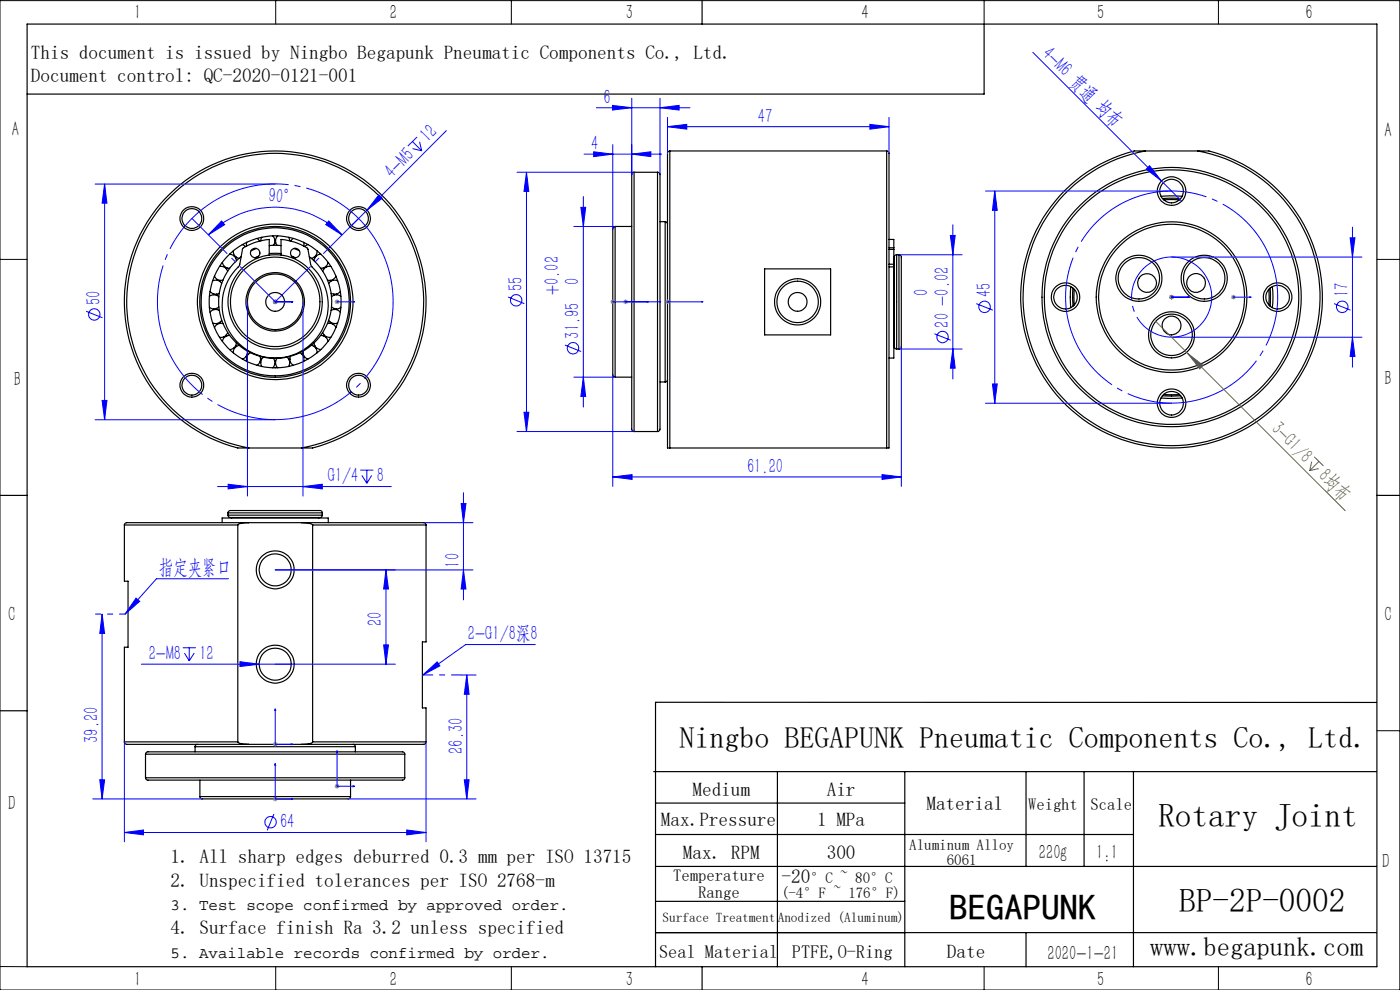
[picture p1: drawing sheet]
<svg xmlns="http://www.w3.org/2000/svg" width="297mm" height="210mm" viewBox="0 0 297 210" stroke-linecap="round" stroke-linejoin="round" font-family="sans-serif">
<g fill="none" stroke="#000" stroke-width=".25">
<path d="M5.8 5.1h286.3v200h-286.3zM148.9 .1v5M208.8 5.1v14.9h-203M134.5 36.5l-.3 .1-.2 .3v54.2l.2 .3 .3 .1M134.5 36.5v55M134.5 36.5h5M139.5 36.5l.3 .1 .2 .4v54l-.2 .4-.3 .1M139.5 36.5v55M142.1 32l-.4 .2-.1 .2v62.6h.5M142.1 32v63M142.1 32h46M188.1 32l.4 .2 .1 .2v62.6h-.5"/>
<path d="M188.1 32v63M243 32a31.5 31.5 0 0 0-20.8 48.4 31.5 31.5 0 0 0 52.7 0 31.5 31.5 0 0 0-20.8-48.4M243 32a9.4 9.4 0 0 0-5.3 .9 32 32 0 0 0-14.3 50.1 32 32 0 0 0 52-2.6 32 32 0 0 0-19.1-48.4h-2.2M243 32h11.1M45.1 59.6l.2-.1a1.41 1.41 0 0 1 1.7 .6M45.5 58.6a1.58 1.58 0 0 0 1.8 .8M46.1 59.3v.2M46.6 56.5h.2a1.44 1.44 0 0 1 1.5 1M46.6 59.5v.1M46.7 59.5l-.1 .2M47.2 55.7v.1a1.41 1.41 0 0 0 1.5 1.1M47.7 56.5l-.1 .1"/>
<path d="M48.1 56.8l-.2 .2M48.2 56.8l-.2 .2M48.7 53.9h.2a1.47 1.47 0 0 1 1.2 1.4M49.5 53.2v.1a1.56 1.56 0 0 0 1.2 1.5M49.7 54.2l-.1 .1M50.1 54.5l-.1 .2M50.2 54.6l-.2 .1M51.2 54.5a12 12 0 0 0-1.7 17.6 12 12 0 0 0 17.7 0 12 12 0 0 0-1.6-17.6M51.4 51.9l.7 .4M52.4 51.4l-.1 .8M54.4 52.7l-1.1 .5M54.5 50.6l.6 .5"/>
<path d="M54.9 54.4l-.8 .3M55.6 50.3l-.3 .8M57.1 54.1v-3.3a11.5 11.5 0 0 0-5.6 1.9l-.7 3.5a11.3 11.3 0 0 0-1 15.9 11.3 11.3 0 0 0 15.9 1 11.3 11.3 0 0 0 1.1-15.8l-.9-1.1-.6-3.5a11.7 11.7 0 0 0-5.7-1.9v3.3M57.1 52.1h2.5M57.1 53.8h2.5M57.9 50.1l.3 .4 .1 .6-.3 .9M58.2 51.5h.3M58.3 51.4h.2M58.3 50.9h.2M58.9 50.1a1.48 1.48 0 0 0-.1 1.9M61.2 50.3l.3 .8M61.9 54.4l.8 .3"/>
<path d="M62.2 50.6l-.5 .5M62.3 52.7l1.2 .5M64.4 51.4l.1 .8M65.3 51.9l-.6 .4M66.6 54.6l.1 .1M66.7 54.5l.1 .2M67 54.2l.1 .1M67.3 53.2l-.1 .6-.3 .5-.9 .5M68.1 53.9h-.3a1.56 1.56 0 0 0-1.2 1.4M68.6 56.8l.1 .2M68.7 56.8l.1 .2M69.1 56.5l.1 .1"/>
<path d="M69.6 55.7l-.1 .1a1.41 1.41 0 0 1-1.4 1.1M70 59.5l.1 .2M70.1 59.5l.1 .1M70.2 56.5h-.2a1.39 1.39 0 0 0-1.5 1M70.6 59.3l.1 .2M71.3 58.6l-.3 .4a1.47 1.47 0 0 1-1.5 .4M71.6 59.6l-.2-.1a1.46 1.46 0 0 0-1.7 .6M130.5 48l-.5 .5v31.1l.2 .3 .3 .1M130.5 48v32M130.5 48h3.5M140 47h1.1M141.1 47l.4 .3 .1 .2"/>
<path d="M141.1 47v34M162.2 57h14v14h-14zM188.6 50.8h1v1.8M188.6 56.6h1M188.6 56h1M188.6 52.9h1M188.6 52.6h1M189.6 56.6v19.3h-1M189.6 56v.6M189.6 52.6v.3M189.6 54.8h.1M189.6 52.9v3.1"/>
<path d="M190.2 54l-.3 .1-.2 .4v19l.2 .4 .3 .1M190.2 54v20M190.2 54h.5M190.7 54l.3 .1 .2 .3v19.2l-.1 .3-.4 .1M190.7 54v20M246.3 41.7h4.5M246.6 42.1h3.9M246.9 42.4h3.3M44.4 62.9l1.1-.4 .9 .5M44.6 61.8a1.55 1.55 0 0 0 1.9 .4M45.4 65.5v.2M45.4 62.4v.1"/>
<path d="M45.9 65.5v.1M45.9 62.4v.2M46 65.4v.2M46 62.4v.2M46.1 68.6v.1M46.4 65.1l-.5 .3a1.4 1.4 0 0 1-1.5-.2M46.5 65.9a1.55 1.55 0 0 0-1.9 .3M46.6 68.4v.2M46.6 68.4l.1 .2M47 67.9l-.4 .5a1.45 1.45 0 0 1-1.5 .1M47.3 68.6a1.58 1.58 0 0 0-1.8 .9M47.6 71.4l.1 .1"/>
<path d="M47.9 71.1l.2 .2M48 71l.2 .2M48.3 70.5l-.1 .3a1.48 1.48 0 0 1-1.6 .7M48.7 71.1l-.3 .1a1.41 1.41 0 0 0-1.2 1.2M49.6 73.8l.1 .1M50 73.4l.1 .1M50 73.3l.2 .2M50.1 72.8v.3a1.5 1.5 0 0 1-1.4 1M50.7 73.3l-.6 .2a1.41 1.41 0 0 0-.6 1.4M52.2 75.6l.2 .1M52.4 75.1l.2 .1M52.5 74.5a1.47 1.47 0 0 1-1.1 1.7"/>
<path d="M52.5 75l.2 .2M53.1 74.8a1.52 1.52 0 0 0-.7 1.9M55.1 75.6l.2 .6-.2 .7-.6 .6M55.2 76.7l.1 .1M55.3 76.2l.2 .1M55.3 76.1l.2 .1M55.9 75.8a1.5 1.5 0 0 0-.3 1.9M58 76l.3 .9-.1 .7-.3 .4M58.2 76.5h.3M58.3 76.6h.2M58.3 77.1h.2M58.8 76a1.51 1.51 0 0 0 .1 2"/>
<path d="M60.9 75.8l.2 .2a1.46 1.46 0 0 1 .1 1.7M61.5 76.2l.3 .9 .4 .4M61.5 76.2l-.2 .1M61.5 76.1l-.3 .1M61.6 76.7l-.1 .1M61.6 75.6l-.1 .6M63.6 74.8l.5 .4a1.46 1.46 0 0 1 .3 1.5M64.3 74.5a1.52 1.52 0 0 0 1 1.7M64.3 75.1l-.2 .1M64.3 75l-.2 .2M64.5 75.6l-.1 .1M66 73.3l.9 .4 .2 .3 .2 .9"/>
<path d="M66.6 72.8v.2a1.57 1.57 0 0 0 1.5 1.1M66.7 73.3l-.1 .2M66.8 73.4l-.1 .1M67.1 73.8l-.1 .1M68.1 71.1l.9 .3 .4 .5 .2 .5M68.5 70.5v.2a1.53 1.53 0 0 0 1.7 .8M68.7 71l-.1 .2M68.8 71.1l-.1 .2M69.2 71.4l-.1 .1M69.5 68.6h.6l.6 .2 .6 .7M69.7 67.9l.4 .4a1.54 1.54 0 0 0 1.5 .2M70.1 68.4l-.1 .2"/>
<path d="M70.2 68.4l-.1 .2M70.2 65.9l.3-.2a1.48 1.48 0 0 1 1.7 .5M70.3 65.1l.6 .3a1.33 1.33 0 0 0 1.4-.2M70.7 68.6l-.1 .1M70.8 62.4v.2M70.8 65.4v.2M70.9 62.4v.2M70.9 65.5v.1M71.4 62.4v.1M71.4 65.5v.2M72.2 61.8l-.4 .4-.6 .2-1-.2M72.3 62.9l-.4-.3-.7-.1-.9 .5"/>
<path d="M189.6 73.3h.1M190.2 74h.5M227.2 60.8v4.5M227.6 61.1v3.9M227.9 61.4v3.3M269.2 61.4v3.3M269.5 61.1v3.9M269.9 60.8l.2 2.2-.2 2.3M52.8 95h-2a32 32 0 0 1-23.3-39.4 32 32 0 0 1 40-22.3 32 32 0 0 1 21.4 40.5 31.9 31.9 0 0 1-22.7 21.2h-2.2M52.8 95a31.5 31.5 0 0 1-20.7-48.3 31.5 31.5 0 0 1 52.6 0 31.5 31.5 0 0 1-20.7 48.3M52.8 95h11.2M130.5 80h3.5"/>
<path d="M134.5 91.5h5M140 81h1.1M141.6 80.5l-.1 .3-.4 .2M142.1 95h46M246.3 84.4h4.5M246.6 84h3.9M246.9 83.7h3.3M0 105.1h5.8M26.4 111.4v11.9h.8v14h-.8v20.1M26.4 111.4h24M47.1 110.9v-1h22.5v1M48.4 108.8v-.2l.4-.3h19.2l.3 .2 .1 .3"/>
<path d="M48.4 109.3l.4 .5h19.2l.3-.2 .1-.3M48.4 109.3h20M48.4 108.8h20M48.4 108.8v.5M49.1 109.8v.1M50.4 111.4v46M52.8 110.9h-25.9l-.4 .1-.1 .4M52.8 110.9l-2 .2-.4 .3M52.8 110.9h11.2M64 110.9h25.9l.3 .1 .2 .4M64 110.9h.4a2.68 2.68 0 0 1 1.9 .4v.1M66.3 111.4h24.1"/>
<path d="M66.3 111.4v46M67.6 109.8v.1M68.4 108.8v.5M90.4 111.4v24.8h-.8v14h.8v7.2M292.1 105.1h4.9M0 150.8h5.8M26.4 157.4l.1 .2 .4 .3h25.9M26.4 157.4h24M30.9 160a.68 .68 0 0 1 1-.5h53.6l.3 .2 .1 .3M30.9 160h55M30.9 160v5M41.4 158.4h34"/>
<path d="M41.4 158.4v1.1M41.9 157.9l-.4 .1-.1 .4M50.4 157.4l.1 .1a3.4 3.4 0 0 0 2.3 .4M52.8 157.9h11.2M66.3 157.4l-.4 .3-1.9 .2M66.3 157.4h24.1M74.9 157.9l.3 .1 .2 .4M75.4 158.4v1.1M85.9 160v5M90.4 157.4l-.1 .2-.4 .3h-25.9M292 149h-152.9v56.1M30.9 165a.77 .77 0 0 0 1.1 .5h53.5l.3-.2 .1-.3"/>
<path d="M30.9 165h55M42.4 169l.1 .3 .3 .2h31.1l.3-.2 .2-.3M42.4 169h32M42.4 165.5v3.5M74.4 165.5v3.5M138.7 163.7h153.3M139.1 170.3h52.8M139.1 177h101.4M164.9 163.7v41.4M191.9 163.7v41.4M217.7 163.7v20.1M230 163.7v20.1"/>
<path d="M240.5 163.7v41.4M139.1 191.2h52.8M139.1 197.8h152.9M139.1 183.8h152.9M217.7 197.8v7.3M148.9 205.1v4.9"/>
<circle cx="40.7" cy="46.4" r="2.11"/>
<circle cx="40.7" cy="46.4" r="2.53"/>
<circle cx="54.1" cy="53.7" r="1"/>
<circle cx="62.6" cy="53.7" r="1"/>
<circle cx="76.1" cy="46.3" r="2.12"/>
<circle cx="76.1" cy="46.4" r="2.53"/>
<circle cx="241.6" cy="59" r="4.9"/>
<circle cx="241.6" cy="59" r="4.4"/>
<circle cx="248.5" cy="40.5" r="2.5"/>
<circle cx="248.6" cy="40.5" r="3"/>
<circle cx="255.5" cy="59" r="4.9"/>
<circle cx="255.5" cy="59" r="4.4"/>
<circle cx="58.4" cy="64" r="15.7"/>
<circle cx="58.4" cy="64" r="16"/>
<circle cx="58.4" cy="64" r="10"/>
<circle cx="58.4" cy="64" r="5.9"/>
<circle cx="58.4" cy="64" r="1.99"/>
<circle cx="58.4" cy="64" r="9.5"/>
<circle cx="58.4" cy="64" r="6.2"/>
<circle cx="58.4" cy="64" r="14"/>
<circle cx="58.4" cy="64" r="16.5"/>
<circle cx="169.2" cy="64" r="4.4"/>
<circle cx="169.2" cy="64" r="2"/>
<circle cx="169.2" cy="64" r="4.9"/>
<circle cx="226" cy="63" r="2.51"/>
<circle cx="226" cy="63" r="3"/>
<circle cx="243.3" cy="60" r="1.99"/>
<circle cx="248.5" cy="63" r="15.5"/>
<circle cx="248.5" cy="63" r="16"/>
<circle cx="248.5" cy="69" r="1.99"/>
<circle cx="248.5" cy="71" r="4.4"/>
<circle cx="248.5" cy="71" r="4.9"/>
<circle cx="248.5" cy="63" r="27"/>
<circle cx="248.5" cy="63" r="27.5"/>
<circle cx="253.7" cy="60" r="2.01"/>
<circle cx="271" cy="63" r="2.5"/>
<circle cx="271" cy="63" r="3"/>
<circle cx="40.7" cy="81.7" r="2.1"/>
<circle cx="40.7" cy="81.7" r="2.52"/>
<circle cx="76.1" cy="81.7" r="2.11"/>
<circle cx="76.1" cy="81.7" r="2.52"/>
<circle cx="248.5" cy="85.5" r="3"/>
<circle cx="248.5" cy="85.5" r="2.51"/>
<circle cx="58.4" cy="120.9" r="4"/>
<circle cx="58.4" cy="120.9" r="3.4"/>
<circle cx="58.4" cy="140.9" r="4"/>
<circle cx="58.4" cy="140.9" r="3.4"/>
</g>
<g fill="none" stroke="#00f" stroke-width=".21">
<path d="M219.1 11.1l31.6 31.6M20.2 39h38.2M22.2 39l.5 4.1h-1zM22.2 39v50M87.5 30l2 2M87.5 31.5l2 .5M88.5 29.1l-2 1.9M89 30.1l.5 1.9M94.7 27.7l-16.8 16.9M109.7 36.5h24.8M111.7 36.5l.5 4.1h-1zM111.7 36.5v55"/>
<path d="M123.9 32.7h16.5M125.9 32.2l4.1 .5-4.1 .5zM126.5 22.9h19.9M129.9 22.4l4.1 .5-4.1 .4zM130 30.7v17.9M134 32.7l4.1-.5v1zM134 20.8v16.2M140 22.9l4.1-.5v.9zM140 20.8v16.2M141.6 26.9l4.1-.5v1zM141.6 24.9v7.6M141.6 26.9h47"/>
<path d="M184.5 26.4l4.1 .5-4.1 .5zM188.6 24.9v7.6M243.2 35.9l.7-.7 2.5 3.2zM44.2 49.8a20.1 20.1 0 0 1 28.4 0M47 46.9l.7 .8-3.5 2.1zM69.7 46.9l2.9 2.9-3.5-2.1zM77.9 44.6l-3.6 3.5M80.4 41.3l.7 .7-3.2 2.6zM121.7 48h8.8M123.2 44h1l-.4 4zM123.8 41.7v44.7M190.7 54h13.4"/>
<path d="M201.6 49.9h1l-.5 4.1zM202.1 47.7v32.7M209.1 40.5h39.4M211 40.5l.6 4.1h-1.1zM211 40.5v45M248.5 54.5h40.4M286.4 50.4h1l-.5 4.1zM286.9 48.2v29.7M18.3 66l3.4 1.4M52.5 64v41.2M58.3 64h.2zM58.4 64h.1"/>
<path d="M58.4 64h3.8M62.2 64h-.4h.4M64.3 64v41.2M71.4 64h.2zM71.5 64h.1M71.5 64h3.7M75.2 64h-.3h.3M107.8 63l3.4 1.4M119.8 73.2l3.5 1.4M129.9 64h.2zM130 64h.1M130 64h10.2"/>
<path d="M130 79.5v23.7M132.6 64h.2zM132.7 64h.1M137.5 64h-.3h.3M140.2 64h-.3h.3M141.5 64h.2zM141.6 64h.1M141.6 64h7.6M149.2 64h-.4h.4M190.7 74h13.4M191.2 73.5v29.7M198.2 70.8l3.5 1.4"/>
<path d="M202.1 74l.5 4.1h-1zM207.1 64.4l3.5 1.4M248.4 63h.2zM248.5 63h.1M248.5 63h3.8M248.5 71.5h40.4M252.3 63h-.4h.4M261.5 63h.2zM261.7 63h.1M261.7 63h3.7M265.4 63h-.4h.4M283 64.4l3.5 1.4"/>
<path d="M286.9 71.5l.5 4.1h-1zM20.2 89h38.2M21.7 84.9h1l-.5 4.1zM76.4 99.7h2.8M77.8 99.7v2.8M109.7 91.5h24.8M111.2 87.4h1l-.5 4.1zM121.7 80h8.8M123.8 80l.4 4.1h-1zM209.1 85.5h39.4M210.5 81.4h1.1l-.6 4.1zM46.1 103.2h36.9"/>
<path d="M48.4 102.7l4.1 .5-4.1 .5zM64.3 103.2l4.1-.5v1zM76.8 100.9l1 1.6M78.8 100.9l-1 1.6M89.9 110.9h10.4M97.8 106.8h1l-.5 4.1zM98.3 104.5v22.7M130 101.2l4.1-.5v1zM130 101.2h61.2M187.1 100.7l4.1 .5-4.1 .5zM21.7 130.3l.5 4.1h-1zM21.7 130.3v39.2"/>
<path d="M28.9 126.9l.7 .7-3.1 2.7zM38.8 137.4h2.8M39.1 138.5l1 1.7M40.1 137.4v2.8M41.2 138.5l-1.1 1.7M48.5 122.8h-15.3l-6.7 7.5M58.4 120.9h41.9M81.4 136.8h1l-.5 4.1zM81.9 120.9l.5 4h-1zM81.9 120.9v20M98.3 120.9l.5 4h-1zM113.6 136.7h-14.8l-9.1 6.5"/>
<path d="M26.4 157.4v21.2M30 140.9h53.9M50.9 140.4l4.1 .5-4.1 .5zM58.4 150.3l.1 .4h-.2zM58.4 150.3v7.6h3.8M61.8 157.8l.4 .1-.4 .1zM71.5 159.2l.1 .4h-.2zM71.5 159.2v7.6h3.7M89.7 143.2l3-2.8 .6 .8zM90.4 157.4v21.2M97.9 143.2h3.1M99 143.2l.5 4.1h-1z"/>
<path d="M99 143.2v26.3M19.7 169.5h23.2M21.2 165.4h1l-.5 4.1zM26.4 176.6l4-.5v1zM26.4 176.6h64M58.1 172.7l-1.4 3.4M58.4 162l.1 .3h-.2zM58.4 162v7.5h3.8M61.8 169.4l.4 .1-.4 .1zM73.9 169.5h27.1M74.9 166.7l.3 .1-.3 .1zM86.3 176.1l4.1 .5-4.1 .5z"/>
<path d="M98.5 165.4h1l-.5 4.1z"/>
<circle cx="20" cy="66.7" r="1.21"/>
<circle cx="109.5" cy="63.7" r="1.21"/>
<circle cx="121.6" cy="73.9" r="1.21"/>
<circle cx="200" cy="71.5" r="1.22"/>
<circle cx="208.9" cy="65.1" r="1.2"/>
<circle cx="284.7" cy="65.1" r="1.2"/>
<circle cx="57.4" cy="174.4" r="1.21"/>
</g>
<path d="M245.1 68.1l6.9 6.9M252 75l3.2 2.5-.7 .7zM252 75l33.4 33.3M278.3 97.9l-.5 1.9M278.8 96.9l2 1.9M279.8 99.4l-2 .4M279.8 97.9l-2 1.9" fill="none" stroke="#808000" stroke-width=".21"/>
<path d="M82.3 56.7a25 25 0 0 0-41.9-10.1 25 25 0 0 0 11.5 41.5 25 25 0 0 0 30.8-30l-.4-1.4" fill="none" stroke="#00f" stroke-width=".21" stroke-dasharray="30.5 1.3 1.3 1.3" stroke-dashoffset="5.3" stroke-linecap="butt"/>
<path d="M256.7 60.5a8.5 8.5 0 0 0-14.2-3.5 8.5 8.5 0 0 0 3.6 14.2 8.5 8.5 0 0 0 10.8-9.9l-.2-.8" fill="none" stroke="#00f" stroke-width=".21" stroke-dasharray="30.5 1.3 1.3 1.3" stroke-dashoffset="5.7" stroke-linecap="butt"/>
<path d="M270.1 56.4a22.5 22.5 0 0 0-37.7-9.1 22.5 22.5 0 0 0 10.2 37.4 22.5 22.5 0 0 0 27.8-27l-.3-1.3" fill="none" stroke="#00f" stroke-width=".21" stroke-dasharray="30.5 1.3 1.3 1.3" stroke-dashoffset="13.1" stroke-linecap="butt"/>
<g fill="none" stroke="#808080" stroke-width=".21">
<path d="M57.9 64h1M58 63.7l.7 .7M58.4 63.5v1M58.7 63.7l-.7 .7M71 64h1M71.2 63.7l.7 .7M71.5 63.5v1M71.9 63.7l-.7 .7M129.5 64h1M129.6 63.7l.8 .7M130 63.5v1M130.4 63.7l-.8 .7"/>
<path d="M132.2 64h1M132.4 63.7l.7 .7M132.7 63.5v1M133.1 63.7l-.7 .7M141.1 64h1M141.3 63.7l.7 .7M141.6 63.5v1M142 63.7l-.7 .7M248 63h1M248.2 62.7l.7 .7M248.5 62.5v1M248.9 62.7l-.7 .7"/>
<path d="M261.2 63h.9M261.3 62.7l.7 .7M261.7 62.5v1M262 62.7l-.7 .7M57.9 157.9h1M58 157.5l.7 .7M58.4 157.4v1M58.7 157.5l-.7 .7M57.9 169.5h1M58 169.1l.7 .7M58.4 169v1M58.7 169.1l-.7 .7"/>
<path d="M71 166.8h1M71.2 166.4l.7 .7M71.5 166.3v1M71.9 166.4l-.7 .7"/>
</g>
<path d="M58.4 64l17.7-17.7M58.4 64l-17.7-17.7" fill="none" stroke="#00f" stroke-width=".21" stroke-dasharray="30.5 1.3 1.3 1.3" stroke-dashoffset="19.9" stroke-linecap="butt"/>
<path d="M89.7 143.2h8.2" fill="none" stroke="#00f" stroke-width=".21" stroke-dasharray="30.5 1.3 1.3 1.3" stroke-dashoffset="28.3" stroke-linecap="butt"/>
<path d="M26.5 130.3h-6.3" fill="none" stroke="#00f" stroke-width=".21" stroke-dasharray="30.5 1.3 1.3 1.3" stroke-dashoffset="29.2" stroke-linecap="butt"/>
<g fill="none" stroke="#000" stroke-width=".21">
<path d="M0 .1h297v209.9h-297zM58.5 .1v5M108.5 .1v5M208.8 .1v5M258.5 .1v5M0 55h5.8M292.1 55h4.9M292.1 155h4.9M0 205l5.8 .1M58.5 205.1v4.9M108.5 205.1v4.9M208.8 205.1v4.9"/>
<path d="M258.5 205.1v4.9"/>
</g>
<g fill="#00f">
<path d="M28.9 126.9l.7 .7-3.1 2.7zM89.7 143.2l3-2.8 .6 .8z"/>
<path d="M69.7 46.9l2.9 2.9-3.5-2.1zM47 46.9l.7 .8-3.5 2.1z"/>
<path d="M21.7 84.9h1l-.5 4.1zM22.2 39l.5 4.1h-1zM286.9 71.5l.5 4.1h-1zM286.4 50.4h1l-.5 4.1zM210.5 81.4h1.1l-.6 4.1zM211 40.5l.6 4.1h-1.1z"/>
<path d="M98.5 165.4h1l-.5 4.1zM99 143.2l.5 4.1h-1z"/>
<path d="M21.7 130.3l.5 4.1h-1zM21.2 165.4h1l-.5 4.1z"/>
<path d="M74.9 64h.3zM71.4 64h.2zM61.8 64h.4zM58.3 64h.2zM61.8 64h.4zM58.3 64h.2z"/>
<path d="M74.9 166.7l.3 .1-.3 .1zM71.5 159.2l.1 .4h-.2zM61.8 157.8l.4 .1-.4 .1zM58.4 150.3l.1 .4h-.2zM61.8 169.4l.4 .1-.4 .1zM58.4 162l.1 .3h-.2z"/>
<path d="M132.6 64h.2zM139.9 64h.3zM141.5 64h.2zM148.8 64h.4zM129.9 64h.2zM137.2 64h.3z"/>
<path d="M265 63h.4zM261.5 63h.2zM251.9 63h.4zM248.4 63h.2zM251.9 63h.4zM248.4 63h.2z"/>
</g>
<path d="M252 75l3.2 2.5-.7 .7z" fill="#808000"/>
<g fill="#00f">
<path d="M243.2 35.9l.7-.7 2.5 3.2z"/>
<path d="M50.9 140.4l4.1 .5-4.1 .5z"/>
<path d="M80.4 41.3l.7 .7-3.2 2.6z"/>
<path d="M48.4 102.7l4.1 .5-4.1 .5zM64.3 103.2l4.1-.5v1zM125.9 32.2l4.1 .5-4.1 .5zM134 32.7l4.1-.5v1zM129.9 22.4l4.1 .5-4.1 .4zM140 22.9l4.1-.5v.9zM130 101.2l4.1-.5v1zM187.1 100.7l4.1 .5-4.1 .5z"/>
<path d="M86.3 176.1l4.1 .5-4.1 .5zM26.4 176.6l4-.5v1z"/>
<path d="M98.3 120.9l.5 4h-1zM97.8 106.8h1l-.5 4.1z"/>
<path d="M81.9 120.9l.5 4h-1zM81.4 136.8h1l-.5 4.1zM123.2 44h1l-.4 4zM123.8 80l.4 4.1h-1zM111.7 36.5l.5 4.1h-1zM111.2 87.4h1l-.5 4.1zM201.6 49.9h1l-.5 4.1zM202.1 74l.5 4.1h-1z"/>
<path d="M141.6 26.9l4.1-.5v1zM184.5 26.4l4.1 .5-4.1 .5z"/>
</g>
<text font-size="7.8" x="201.5" y="195.1">BEGAPUNK</text>
<g font-size="7.1">
<text x="245.7" y="175.4">Rotary Joint</text>
<text x="250.2" y="193.4">BP-2P-0002</text>
</g>
<text font-size="6.3" x="144.2" y="158.6">Ningbo BEGAPUNK Pneumatic Components Co., Ltd.</text>
<text font-size="5.6" x="244" y="202.8">www.begapunk.com</text>
<g font-size="4.4">
<text x="28.5" y="4.1">1</text>
<text x="82.7" y="4.1">2</text>
<text x="132.7" y="4.1">3</text>
<text x="182.7" y="4.1">4</text>
<text x="232.7" y="4.1">5</text>
<text x="277" y="4.1">6</text>
<text x="2.5" y="28.9">A</text>
<text x="293.7" y="29.1">A</text>
<text x="2.9" y="81.9">B</text>
<text x="293.7" y="81.6">B</text>
<text x="1.7" y="131.6">C</text>
<text x="293.7" y="131.6">C</text>
<text x="1.7" y="171.9">D</text>
<text x="220.4" y="182.1">220g</text>
<text x="232.6" y="182.1">1:1</text>
<text x="293.2" y="184.1">D</text>
<text x="222.2" y="203.6">2020-1-21</text>
<text x="28.5" y="209.1">1</text>
<text x="82.7" y="209.1">2</text>
<text x="132.7" y="209.1">3</text>
<text x="182.7" y="209.1">4</text>
<text x="232.7" y="209.1">5</text>
<text x="277" y="209.1">6</text>
</g>
<g font-size="4.4" fill="#00f">
<text x="220.8" y="11.6" transform="rotate(45 220.8 11.6)">4-M6 贯通 均布</text>
<text x="128" y="22">6</text>
<text x="160.8" y="26">47</text>
<text x="90.9" y="30.3" transform="rotate(-45 90.9 30.3)">12</text>
<text x="125.4" y="31.8">4</text>
<text x="83.2" y="38" transform="rotate(-45 83.2 38)">4-M5</text>
<text x="56.9" y="42.9" transform="rotate(4 56.9 42.9)">90°</text>
<text x="21.3" y="64.7" transform="rotate(-90 21.3 64.7)">50</text>
<text x="110.8" y="61.7" transform="rotate(-90 110.8 61.7)">55</text>
<text x="118.5" y="62.7" transform="rotate(-90 118.5 62.7)">+0.02</text>
<text x="122.9" y="60.5" transform="rotate(-90 122.9 60.5)">0</text>
<text x="196.9" y="62.7" transform="rotate(-90 196.9 62.7)">0</text>
<text x="210.2" y="63.1" transform="rotate(-90 210.2 63.1)">45</text>
<text x="286.1" y="63.1" transform="rotate(-90 286.1 63.1)">17</text>
<text x="122.9" y="71.9" transform="rotate(-90 122.9 71.9)">31.95</text>
<text x="201.3" y="69.5" transform="rotate(-90 201.3 69.5)">20 -0.02</text>
<text x="158.5" y="100.3">61.20</text>
<text x="69.5" y="102.3">G1/4</text>
<text x="80" y="102.3">8</text>
<text x="33.7" y="121.8">指定夹紧口</text>
<text x="97.5" y="120.4" transform="rotate(-90 97.5 120.4)">10</text>
<text x="81" y="132.9" transform="rotate(-90 81 132.9)">20</text>
<text x="99.3" y="135.8">2-G1/8深8</text>
<text x="31.5" y="140">2-M8</text>
<text x="42.3" y="140">12</text>
<text x="20.8" y="157.6" transform="rotate(-90 20.8 157.6)">39.20</text>
<text x="98.2" y="159.9" transform="rotate(-90 98.2 159.9)">26.30</text>
<text x="59.4" y="175.7">64</text>
</g>
<g font-size="4.4" fill="#808000">
<text x="269.5" y="91.2" transform="rotate(45 269.5 91.2)">3-G1/8</text>
<text x="279.5" y="101.2" transform="rotate(45 279.5 101.2)">8均布</text>
</g>
<g font-size="4.1">
<text x="6.5" y="12.4">This document is issued by Ningbo Begapunk Pneumatic Components Co., Ltd.</text>
<text x="6.5" y="17.4">Document control: QC-2020-0121-001</text>
<text x="146.9" y="168.9">Medium</text>
<text x="175.4" y="168.9">Air</text>
<text x="196.5" y="171.9">Material</text>
<text x="140.2" y="175.2">Max.Pressure</text>
<text x="173.3" y="175.2">1 MPa</text>
<text x="36.2" y="183.1">1. All sharp edges deburred 0.3 mm per ISO 13715</text>
<text x="144.9" y="182.1">Max. RPM</text>
<text x="175.4" y="182.1">300</text>
<text x="36.2" y="188.1">2. Unspecified tolerances per ISO 2768-m</text>
<text x="165.8" y="187.2">-20</text>
<text x="36.2" y="198.1">4. Surface finish Ra 3.2 unless specified</text>
<text x="200.9" y="203.1">Date</text>
</g>
<g font-size="3.9">
<text x="139.8" y="203.1">Seal Material</text>
<text x="168" y="203.1">PTFE,O-Ring</text>
</g>
<g font-size="3.5">
<text x="218.1" y="171.9">Weight</text>
<text x="231.3" y="171.9">Scale</text>
<text x="142.8" y="187">Temperature</text>
<text x="148.1" y="190.5">Range</text>
</g>
<g font-size="3.4">
<text x="36.2" y="193.1">3. Test scope confirmed by approved order.</text>
<text x="36.2" y="203.1">5. Available records confirmed by order.</text>
</g>
<g font-size="3.2">
<text x="192.9" y="180.3">Aluminum Alloy</text>
<text x="200.8" y="183.5">6061</text>
<text x="165.7" y="190.5">(-4°F ~ 176°F)</text>
<text x="171.9" y="187.2">°C ~ 80°C</text>
</g>
<g font-size="2.8">
<text x="140.5" y="195.7">Surface Treatment</text>
<text x="165" y="195.7">Anodized (Aluminum)</text>
</g>
</svg>
